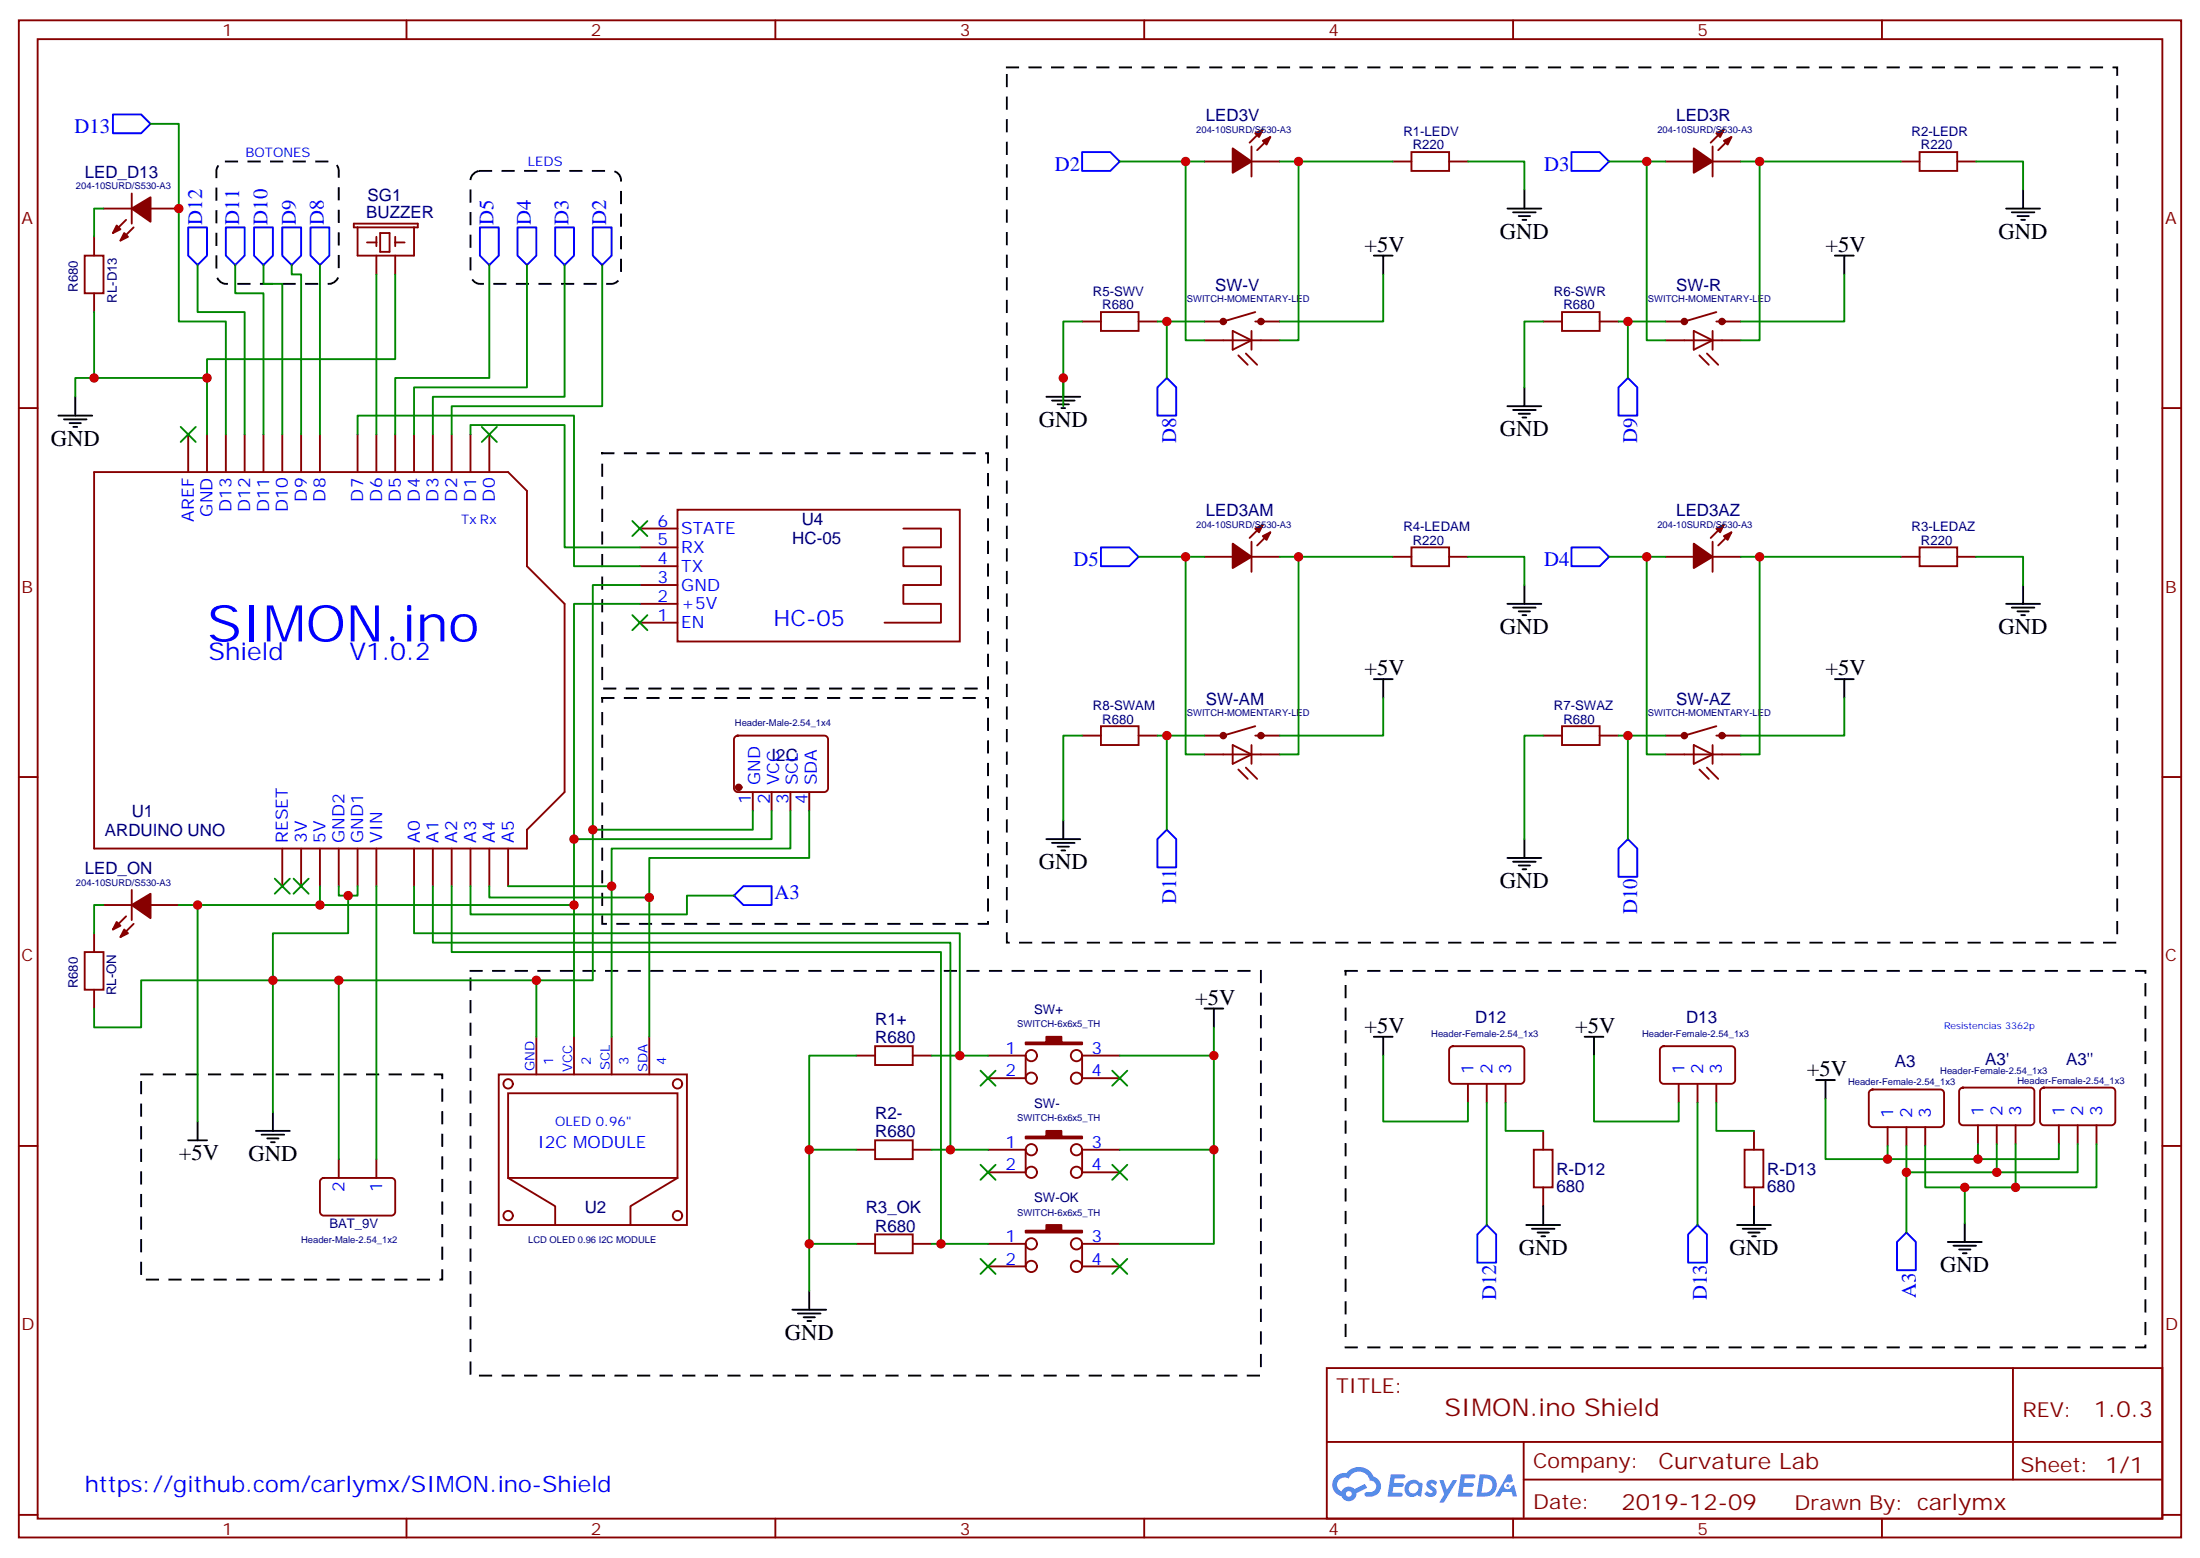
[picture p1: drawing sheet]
<svg xmlns="http://www.w3.org/2000/svg" width="412mm" height="292mm" viewBox="0 0 412 292" stroke-linecap="round" stroke-linejoin="round" font-family="sans-serif">
<path d="M188.7 12.6h208.2v164.1h-208.2zM42.3 30.3h19.4a1.76 1.76 0 0 1 1.8 1.7v19.4a1.89 1.89 0 0 1-1.8 1.8h-19.4a1.89 1.89 0 0 1-1.7-1.8v-19.4a1.89 1.89 0 0 1 1.7-1.7M90 32h24.7a1.76 1.76 0 0 1 1.7 1.8v17.6a1.89 1.89 0 0 1-1.7 1.8h-24.7a1.89 1.89 0 0 1-1.8-1.8v-17.6a1.89 1.89 0 0 1 1.8-1.8M112.9 84.9h72.3v44.1h-72.3zM112.9 130.8h72.3v42.3h-72.3zM88.2 182h148.2v75.8h-148.2zM252.2 182h150v70.5h-150zM26.5 201.4h56.4v38.4h-56.4z" fill="none" stroke="#000" stroke-width=".35" stroke-dasharray="2.1 2.1"/>
<g fill="none" stroke="#870000" stroke-width=".35">
<path d="M3.5 3.8h405.4v284.3h-405.4zM7.1 7.3h398.2v277.3h-398.2zM76.2 3.8v3.5M145.3 3.8v3.5M214.5 3.8v3.5M283.6 3.8v3.5M352.8 3.8v3.5M3.5 76.5h3.6M405.3 76.5h3.6M3.5 145.6h3.6M405.3 145.6h3.6M3.5 214.8h3.6"/>
<path d="M405.3 214.8h3.6M248.7 256.4h156.6v28.2h-156.6zM377.3 256.4v20.9M248.7 270.2h156.5M285.6 277.3h119.6M285.6 270.2v14.2M3.5 283.9h3.6M76.2 284.6v3.5M145.3 284.6v3.5M214.5 284.6v3.5M283.6 284.6v3.5M352.8 284.6v3.5"/>
<path d="M405.3 283.9h3.6"/>
</g>
<g fill="#5487ff">
<path d="M267.7 277.6a1.22 1.22 0 0 1 1.7 .2l-.4 .6a.47 .47 0 0 0-.3-.4 .47 .47 0 0 0-.5 .2v.1a1.55 1.55 0 0 1 1.1 1.5 1.34 1.34 0 0 1-2.3 .2l.5-.6a.6 .6 0 0 0 .5 .5 .6 .6 0 0 0 .5-.3l-.1-.2a1.25 1.25 0 0 1-.9-1.6z"/>
<path d="M260.7 276.3h1.5a1.22 1.22 0 0 1 1.2 .2 .37 .37 0 0 1-.3 .6h-1.7l-.1 .8h1.5a.37 .37 0 0 1 .3 .4 .37 .37 0 0 1-.3 .4h-1.6l-.2 1.1h.8a1.15 1.15 0 0 1 1.1 .1 .36 .36 0 0 1-.3 .6h-2.5z"/>
<path d="M273.8 276.3h1.6a1.23 1.23 0 0 1 1.1 .2 .37 .37 0 0 1-.3 .6h-1.6l-.2 .8h1.6a.37 .37 0 0 1 .3 .4 .37 .37 0 0 1-.4 .4h-1.6l-.1 1.1h.7a1.15 1.15 0 0 1 1.1 .1 .36 .36 0 0 1-.3 .6h-2.4z"/>
<path d="M282.6 276.3h.7l.3 1.3-.6 .3a.69 .69 0 0 0-1 .3 .69 .69 0 0 0 .4 .9 .69 .69 0 0 0 .9-.6l.5-.2 .6 2.2h-.8l-.2-.9h-1.8l-.5 .9h-.8z"/>
<path d="M269.8 277.4h.8l.6 1.8 1.1-1.8h.9l-2.6 4.2h-.8l.9-1.5z"/>
<path d="M277.4 276.3l-.6 4.2h1.3a2.11 2.11 0 0 0 2.5-2.1 2.11 2.11 0 0 0-2.5-2.1zM278.1 277.1a1.39 1.39 0 0 1 1.7 1.4 1.39 1.39 0 0 1-1.8 1.3h-.3z"/>
<path d="M263.7 277.9a1.47 1.47 0 0 0-.1 2.1 1.47 1.47 0 0 0 2.1 .2l.7 .3 .3-2.3-.2-.3h-.4a1.49 1.49 0 0 0-2.4 0zM264.4 278.3a.91 .91 0 0 1 1.5 .4 .91 .91 0 0 1-1 1.2 .87 .87 0 0 1-.8-.6 .87 .87 0 0 1 .3-1z"/>
<path d="M250.4 276.7a2.18 2.18 0 0 0 1.1 3.7 1.44 1.44 0 0 0 1.6 .9 1.44 1.44 0 0 0 1.2-1.4l2-1.1-.5-.7-1.9 1a1.47 1.47 0 0 0-2.4 .4 1.39 1.39 0 0 1-.7-1.9 1.39 1.39 0 0 1 2-.5 2.08 2.08 0 0 1 2.2-1.3 2.08 2.08 0 0 1 1.8 1.7 1.07 1.07 0 0 1 1.2 1 1.07 1.07 0 0 1-1 1.1h-.7a.43 .43 0 0 0-.5 .4 .43 .43 0 0 0 .4 .5 2.02 2.02 0 0 0 2.3-.8 2.02 2.02 0 0 0-.2-2.5l-.8-.5a2.98 2.98 0 0 0-5.1-.6l-1.1 .1zM252.3 280a.55 .55 0 0 1 1.1 0 .55 .55 0 0 1-1.1 0z"/>
<circle cx="282.6" cy="278.4" r=".26"/>
</g>
<g fill="none" stroke="#870000" stroke-width=".35">
<path d="M19.4 39.1h5.3M24.7 36.3v5.6M28.2 39.1h5.3M225.8 30.3h5.3M234.6 27.4v5.7M234.6 30.3h5.3M236.7 24.3l-2.5 2.4M238.1 25.7l-2.4 2.5M261.1 30.3h3.5M264.6 28.5h7v3.5h-7zM271.6 30.3h3.6M312.2 30.3h5.3"/>
<path d="M321 30.3h5.3M321 27.4v5.7M323.1 24.3l-2.4 2.4M324.6 25.7l-2.5 2.5M356.3 30.3h3.5M359.8 28.5h7.1v3.5h-7.1zM366.9 30.3h3.5M15.9 47.9h3.5v7.1h-3.5zM17.6 44.4v3.5M17.6 55v3.5M23.6 41.2l-2.4 2.5M25 42.6l-2.4 2.5"/>
<path d="M66.3 41.9h12v.7h-12zM67 42.6v5.3h10.6v-5.3M68.8 45.4h1.8M70.6 44.4v1.7M70.6 47.9v3.5M71.3 43.7h1.7v3.5h-1.7zM74.1 44.4v1.7M74.1 47.9v3.5M74.1 45.4h1.7M206.4 58.5h7v3.5h-7zM235.3 58.5l-6 1.8h-3.5M292.8 58.5h7.1v3.5h-7.1z"/>
<path d="M321.7 58.5l-6 1.8h-3.5M202.8 60.3h3.6M213.4 60.3h3.6M225.8 63.8h14.1M231.1 62l3.5 1.8-3.5 1.7zM232.1 66.6l1.8 1.8M233.5 66.3l2.2 2.1M234.6 62v3.5M235.3 60.3h4.6M289.3 60.3h3.5M299.9 60.3h3.5M312.2 63.8h14.1"/>
<path d="M317.5 62l3.5 1.8-3.5 1.7zM318.6 66.6l1.7 1.8M320 66.3l2.1 2.1M321 62v3.5M321.7 60.3h4.6M17.6 88.5h77.6l3.6 3.5v14.1l7 7.1v35.2l-7 7.1v3.5h-81.2zM35.3 81.4v7.1M38.8 81.4v7.1M42.3 81.4v7.1M45.9 81.4v7.1M49.4 81.4v7.1M52.9 81.4v7.1"/>
<path d="M56.4 81.4v7.1M60 81.4v7.1M67 81.4v7.1M70.6 81.4v7.1M74.1 81.4v7.1M77.6 81.4v7.1M81.1 81.4v7.1M84.7 81.4v7.1M88.2 81.4v7.1M91.7 81.4v7.1M119.9 99.1h7.1M127 95.5h52.9v24.7h-52.9z"/>
<path d="M169.3 99.1h7.1v3.5h-7.1v3.5h7.1v3.5h-7.1v3.6h7.1v3.5h-10.6M236.7 98.4l-2.5 2.4M238.1 99.8l-2.4 2.4M323.1 98.4l-2.4 2.4M324.6 99.8l-2.5 2.4M119.9 116.7h7.1M119.9 113.2h7.1M119.9 109.6h7.1M119.9 106.1h7.1M119.9 102.6h7.1M225.8 104.4h5.3M234.6 101.5v5.7"/>
<path d="M234.6 104.4h5.3M261.1 104.4h3.5M264.6 102.6h7v3.5h-7zM271.6 104.4h3.6M312.2 104.4h5.3M321 101.5v5.7M321 104.4h5.3M356.3 104.4h3.5M359.8 102.6h7.1v3.5h-7.1zM366.9 104.4h3.5M137.8 138.1l.5-.2h16.2a.71 .71 0 0 1 .7 .7v9.1a.76 .76 0 0 1-.7 .7h-16.2a.76 .76 0 0 1-.7-.7v-9.1zM202.8 137.9h3.6"/>
<path d="M206.4 136.1h7v3.5h-7zM213.4 137.9h3.6M231.1 139.6l3.5 1.8-3.5 1.8zM234.6 139.6v3.6M235.3 136.1l-6 1.8h-3.5M235.3 137.9h4.6M289.3 137.9h3.5M292.8 136.1h7.1v3.5h-7.1zM299.9 137.9h3.5M317.5 139.6l3.5 1.8-3.5 1.8zM321 139.6v3.6M321.7 136.1l-6 1.8h-3.5"/>
<path d="M321.7 137.9h4.6M52.9 159v7.1M56.4 159v7.1M60 159v7.1M63.5 159v7.1M67 159v7.1M70.6 159v7.1M77.6 159v7.1M81.1 159v7.1M84.7 159v7.1M88.2 159v7.1M91.7 159v7.1"/>
<path d="M95.2 159v7.1M141.1 148.4v3.6M144.6 148.4v3.6M148.2 148.4v3.6M151.7 148.4v3.6M225.8 141.4h14.1M232.1 144.2l1.8 1.8M233.5 143.9l2.2 2.1M312.2 141.4h14.1M318.6 144.2l1.7 1.8M320 143.9l2.1 2.1M15.9 178.4h3.5v7.1h-3.5z"/>
<path d="M17.6 174.9v3.5M19.4 169.6h5.3M23.6 171.7l-2.4 2.5M24.7 166.8v5.6M25 173.1l-2.4 2.5M28.2 169.6h5.3M17.6 185.5v3.5M100.5 194.3v7.1M107.6 194.3v7.1M114.7 194.3v7.1M121.7 194.3v7.1M160.5 197.8h3.5"/>
<path d="M164 196.1h7.1v3.5h-7.1zM171.1 197.8h3.5M185.2 197.8h7.1v4.3h-7.1M202.8 197.8h7.1M202.8 197.8v4.3M271.9 196.3l.4-.2h12.7a.71 .71 0 0 1 .8 .7v5.6a.76 .76 0 0 1-.8 .7h-12.7a.76 .76 0 0 1-.7-.7v-5.6zM311.4 196.3l.5-.2h12.7a.71 .71 0 0 1 .7 .7v5.6a.76 .76 0 0 1-.7 .7h-12.7a.76 .76 0 0 1-.8-.7v-5.6zM63.5 217.2v3.6M70.6 217.2v3.6M93.5 201.4h35.3v28.2h-35.3zM95.2 204.9h31.8v15.9h-31.8zM160.5 215.5h3.5"/>
<path d="M164 213.7h7.1v3.5h-7.1zM171.1 215.5h3.5M185.2 215.5h7.1v4.2h-7.1M202.8 215.5h7.1M202.8 215.5v4.2M202.8 202.1h7.1M202.8 219.7h7.1M275.2 203.1v3.6M278.7 203.1v3.6M282.2 203.1v3.6M287.5 215.5h3.5v7h-3.5zM289.3 211.9v3.6"/>
<path d="M314.7 203.1v3.6M318.2 203.1v3.6M321.7 203.1v3.6M327 215.5h3.6v7h-3.6zM328.8 211.9v3.6M350.5 204.4l.5-.2h12.7a.71 .71 0 0 1 .7 .7v5.6a.76 .76 0 0 1-.7 .7h-12.7a.76 .76 0 0 1-.7-.7v-5.6zM353.8 211.2v3.6M357.4 211.2v3.6M360.9 211.2v3.6M367.5 204l.4-.2h12.7a.71 .71 0 0 1 .8 .7v5.7a.76 .76 0 0 1-.8 .7h-12.7a.76 .76 0 0 1-.7-.7v-5.7zM370.8 210.9v3.5M374.3 210.9v3.5"/>
<path d="M377.8 210.9v3.5M382.6 204l.5-.2h12.7a.71 .71 0 0 1 .7 .7v5.7a.76 .76 0 0 1-.7 .7h-12.7a.76 .76 0 0 1-.7-.7v-5.7zM385.9 210.9v3.5M389.5 210.9v3.5M393 210.9v3.5M60.2 221l.5-.2h12.7a.71 .71 0 0 1 .7 .7v5.6a.76 .76 0 0 1-.7 .7h-12.7a.76 .76 0 0 1-.7-.7v-5.6zM95.2 220.8l8.9 5.3v3.5M127 220.8l-8.8 5.3v3.5M160.5 233.1h3.5M164 231.4h7.1v3.5h-7.1zM171.1 233.1h3.5M185.2 233.1h7.1v4.2h-7.1"/>
<path d="M202.8 233.1h7.1M202.8 233.1v4.2M202.8 237.3h7.1M289.3 222.5v3.6M328.8 222.5v3.6"/>
<circle cx="193.3" cy="197.8" r="1.06"/>
<circle cx="201.8" cy="197.8" r="1.06"/>
<circle cx="95.3" cy="203.1" r=".88"/>
<circle cx="127" cy="203.1" r=".88"/>
<circle cx="193.3" cy="215.5" r="1.06"/>
<circle cx="193.3" cy="219.7" r="1.06"/>
<circle cx="193.3" cy="202.1" r="1.06"/>
<circle cx="201.8" cy="215.5" r="1.06"/>
<circle cx="201.8" cy="219.7" r="1.06"/>
<circle cx="201.8" cy="202.1" r="1.06"/>
<circle cx="95.3" cy="227.8" r=".88"/>
<circle cx="127" cy="227.8" r=".88"/>
<circle cx="193.3" cy="233.1" r="1.06"/>
<circle cx="193.3" cy="237.3" r="1.06"/>
<circle cx="201.8" cy="233.1" r="1.06"/>
<circle cx="201.8" cy="237.3" r="1.06"/>
</g>
<g fill="#870000" stroke="#870000" stroke-width=".35">
<path d="M236.7 26.4l1.4-.7-.7 1.4z"/>
<path d="M235.3 25l1.4-.7-.7 1.4z"/>
<path d="M231.1 27.8l3.5 2.5-3.5 2.1z"/>
<path d="M323.1 26.4l1.5-.7-.8 1.4z"/>
<path d="M321.7 25l1.4-.7-.7 1.4z"/>
<path d="M317.5 27.8l3.5 2.5-3.5 2.1z"/>
<path d="M323.1 100.5l1.5-.7-.8 1.4z"/>
<path d="M321.7 99.1l1.4-.7-.7 1.4z"/>
<path d="M317.5 101.9l3.5 2.5-3.5 2.1z"/>
<path d="M236.7 100.5l1.4-.7-.7 1.4z"/>
<path d="M235.3 99.1l1.4-.7-.7 1.4z"/>
<path d="M231.1 101.9l3.5 2.5-3.5 2.1z"/>
<path d="M21.9 42.3l.7 .7-1.4 .7z"/>
<path d="M23.3 43.7l.7 .7-1.4 .7z"/>
<path d="M24.7 39.1l3.5-2.1v4.6z"/>
<path d="M192.3 195.4h3.8v-1.1h2.9v1.1h3.8v.3h-10.5z"/>
<path d="M192.3 213h3.8v-1.1h2.9v1.1h3.8v.4h-10.5z"/>
<path d="M192.3 230.6h3.8v-1h2.9v1h3.8v.4h-10.5z"/>
<path d="M21.9 172.8l.7 .7-1.4 .7z"/>
<path d="M23.3 174.2l.7 .7-1.4 .7z"/>
<path d="M24.7 169.6l3.5-2.1v4.6z"/>
<circle cx="138.5" cy="147.6" r=".53"/>
</g>
<g fill="none" stroke="#870000" stroke-width=".71">
<circle cx="229.3" cy="60.3" r=".35"/>
<circle cx="236.4" cy="60.3" r=".35"/>
<circle cx="315.7" cy="60.3" r=".35"/>
<circle cx="322.8" cy="60.3" r=".35"/>
<circle cx="229.3" cy="137.9" r=".35"/>
<circle cx="236.4" cy="137.9" r=".35"/>
<circle cx="315.7" cy="137.9" r=".35"/>
<circle cx="322.8" cy="137.9" r=".35"/>
</g>
<g fill="none" stroke="#000" stroke-width=".35">
<path d="M282.6 39.1h6.3M283.6 39.8h4.3M285.8 35.6v3.5M376.1 39.1h6.3M377.1 39.8h4.3M379.2 35.6v3.5M257.5 47.9h3.6M259.3 47.9v3.5M284.7 40.5h2.1M285.4 41.2h.7M344 47.9h3.5M345.7 47.9v3.5"/>
<path d="M378.2 40.5h2.1M378.9 41.2h.7M10.9 77.9h6.4M12 78.6h4.2M13.1 79.3h2.1M14.1 74.4v3.5M196.1 74.4h6.4M197.2 75.1h4.2M198.3 75.8h2.1M199 76.5h.7M199.3 70.8v3.6M282.6 76.1h6.3"/>
<path d="M283.6 76.8h4.3M284.7 77.5h2.1M285.4 78.2h.7M285.8 72.6v3.5M13.8 80h.7M282.6 113.2h6.3M283.6 113.9h4.3M284.7 114.6h2.1M285.4 115.3h.7M285.8 109.6v3.6M376.1 113.2h6.3M377.1 113.9h4.3"/>
<path d="M378.2 114.6h2.1M378.9 115.3h.7M379.2 109.6v3.6M257.5 127.3h3.6M259.3 127.3v3.5M344 127.3h3.5M345.7 127.3v3.5M196.1 157.3h6.4M197.2 158h4.2M198.3 158.7h2.1M199 159.4h.7M199.3 153.7v3.6"/>
<path d="M285.8 157.3v3.5M282.6 160.8h6.3M283.6 161.5h4.3M284.7 162.2h2.1M285.4 162.9h.7M225.8 189h3.5M227.5 189v3.5M257.5 194.3h3.6M259.3 194.3v3.5M297 194.3h3.6M298.8 194.3v3.5M35.3 213.7h3.5"/>
<path d="M37 210.2v3.5M48 211.9h6.3M49 212.7h4.3M50.1 213.4h2.1M50.8 214.1h.7M51.2 208.4v3.5M340.4 202.4h3.6M342.2 202.4v3.6M286.1 229.6h6.4M287.2 230.3h4.2M288.2 231h2.1M288.9 231.7h.7"/>
<path d="M289.3 226.1v3.5M325.6 229.6h6.4M326.7 230.3h4.2M327.7 231h2.1M328.4 231.7h.7M328.8 226.1v3.5M365.1 232.8h6.4M366.2 233.5h4.2M367.2 234.2h2.2M367.9 234.9h.8M368.3 229.2v3.6M148.5 245.5h6.4"/>
<path d="M149.6 246.2h4.2M150.6 246.9h2.2M151.3 247.6h.7M151.7 241.9v3.6"/>
</g>
<g fill="none" stroke="#00f" stroke-width=".35">
<path d="M21.2 21.4h5.3l1.7 1.8-1.7 1.8h-5.3zM202.8 28.5h5.3l1.8 1.8-1.8 1.7h-5.3zM294.6 28.5h5.3l1.7 1.8-1.7 1.7h-5.3zM35.3 42.6h3.5v5.3l-1.8 1.8-1.7-1.8zM42.3 42.6h3.6v5.3l-1.8 1.8-1.8-1.8zM47.6 42.6h3.6v5.3l-1.8 1.8-1.8-1.8zM52.9 42.6h3.5v5.3l-1.7 1.8-1.8-1.8zM58.2 42.6h3.5v5.3l-1.7 1.8-1.8-1.8zM90 42.6h3.5v5.3l-1.8 1.8-1.7-1.8zM97 42.6h3.5v5.3l-1.7 1.8-1.8-1.8zM104.1 42.6h3.5v5.3l-1.8 1.8-1.7-1.8zM111.1 42.6h3.6v5.3l-1.8 1.8-1.8-1.8z"/>
<path d="M218.7 70.8l1.8 1.8v5.3h-3.5v-5.3zM303.4 72.6l1.8-1.8 1.7 1.8v5.3h-3.5zM206.4 102.6h5.3l1.7 1.8-1.7 1.7h-5.3zM294.6 102.6h5.3l1.7 1.8-1.7 1.7h-5.3zM218.7 155.5l1.8 1.8v5.3h-3.5v-5.3zM303.4 159l1.8-1.7 1.7 1.7v5.3h-3.5zM137.6 167.9l1.7-1.8h5.3v3.5h-5.3zM278.7 229.6l1.8 1.8v5.2h-3.6v-5.2zM318.2 229.6l1.8 1.8v5.2h-3.6v-5.2zM357.4 231l1.7 1.8v5.3h-3.5v-5.3z"/>
</g>
<g fill="none" stroke="#008700" stroke-width=".35">
<path d="M19.4 39.1h-1.8v5.3M28.2 23.2h5.3v37.1h8.8v21.1M209.9 30.3h12.3M225.8 30.3h-3.6v33.5h3.6M239.9 30.3h21.2M243.4 30.3v33.5h-3.5M275.2 30.3h10.6v5.3M301.6 30.3h7.1M312.2 30.3h-3.5v33.5h3.5M326.3 30.3h30M329.8 30.3v33.5h-3.5M370.4 30.3h8.8v5.3"/>
<path d="M17.6 58.5v12.3M37 49.7v8.8h8.9v22.9M44.1 49.7v5.3h5.3v26.4M49.4 49.7v3.5h3.5v28.2M54.7 49.7v1.7h1.7v30M60 49.7v31.7M70.6 51.4v30M74.1 51.4v15.9h-35.3v3.5M91.7 49.7v21.1h-17.6v10.6M98.8 49.7v22.9h-21.2v8.8M105.8 49.7v24.7h-24.7v7M112.9 49.7v26.4h-28.2v5.3"/>
<path d="M259.3 51.4v8.9h-19.4M345.7 51.4v8.9h-19.4M14.1 74.4v-3.6h24.7v10.6M202.8 60.3h-3.5v15.8M217 60.3h8.8M218.7 60.3v10.5M289.3 60.3h-3.5v12.3M303.4 60.3h8.8M305.2 60.3v10.5M67 81.4v-3.5h40.6v28.2h12.3M88.2 81.4v-1.7h17.6v22.9h14.1M119.9 113.2h-12.3v56.4"/>
<path d="M119.9 109.6h-8.8v74.1h-10.6M213.4 104.4h8.8M225.8 104.4h-3.6v37h3.6M239.9 104.4h21.2M243.4 104.4v37h-3.5M275.2 104.4h10.6v5.2M301.6 104.4h7.1M312.2 104.4h-3.5v37h3.5M326.3 104.4h30M329.8 104.4v37h-3.5M370.4 104.4h8.8v5.2M202.8 137.9h-3.5v15.8"/>
<path d="M217 137.9h8.8M218.7 137.9v17.6M259.3 130.8v7.1h-19.4M289.3 137.9h-3.5v19.4M303.4 137.9h8.8M305.2 137.9v19.4M345.7 130.8v7.1h-19.4M141.1 152v3.5h-30M144.6 152v5.3h-37M148.2 152v7h-33.5v7.1M151.7 152v8.8h-30v7.4M19.4 169.6h-1.8v5.3"/>
<path d="M33.5 169.6h26.5M37 169.6v40.6M60 166.1v3.5h47.6v24.7M63.5 166.1v1.8h1.8v7h-14.1v33.5M67 166.1v1.8h-1.7M70.6 166.1v51.1M77.6 166.1v8.8h102.3v22.9h-5.3M81.1 166.1v10.6h97.1v38.8h7M84.7 166.1v12.3h91.7v54.7h8.8M88.2 166.1v5.3h40.6v-3.5h8.8M91.7 166.1v2.1h30v26.1M95.2 166.1h19.5v28.2"/>
<path d="M17.6 189v3.5h8.9v-8.8h37v33.5M63.5 183.7h37v10.6M160.5 197.8h-8.8v17.7M179.9 197.8h5.3M227.5 192.5v5.3h-17.6M227.5 197.8v17.7h-17.6M259.3 197.8v12.4h15.9v-3.5M298.8 197.8v12.4h15.9v-3.5M160.5 215.5h-8.8v17.6M174.6 215.5h3.6M227.5 215.5v17.6h-17.6M278.7 206.7v22.9"/>
<path d="M282.2 206.7v5.2h7.1M318.2 206.7v22.9M321.7 206.7v5.2h7.1M342.2 206v11.2h11.6v-2.4M357.4 214.8v16.2M360.9 214.8v7.7h7.4v6.7M370.8 214.4v2.8h-17M374.3 214.4v5.3h-16.9M377.8 214.4v8.1h-9.5M385.9 214.4v2.8h-15.1M389.5 214.4v5.3h-15.2M393 214.4v8.1h-15.2"/>
<path d="M160.5 233.1h-8.8v8.8M174.6 233.1h1.8"/>
</g>
<g fill="#c00">
<circle cx="114.7" cy="166.1" r=".88"/>
<circle cx="121.7" cy="168.2" r=".88"/>
<circle cx="37" cy="169.6" r=".88"/>
<circle cx="178.2" cy="215.5" r=".88"/>
<circle cx="227.5" cy="215.5" r=".88"/>
<circle cx="60" cy="169.6" r=".88"/>
<circle cx="111.1" cy="155.5" r=".88"/>
<circle cx="151.7" cy="215.5" r=".88"/>
<circle cx="305.2" cy="137.9" r=".88"/>
<circle cx="305.2" cy="60.3" r=".88"/>
<circle cx="199.3" cy="70.8" r=".88"/>
<circle cx="51.2" cy="183.7" r=".88"/>
<circle cx="65.3" cy="167.9" r=".88"/>
<circle cx="222.3" cy="104.4" r=".88"/>
<circle cx="308.7" cy="30.3" r=".88"/>
<circle cx="329.8" cy="30.3" r=".88"/>
<circle cx="243.4" cy="30.3" r=".88"/>
<circle cx="243.4" cy="104.4" r=".88"/>
<circle cx="329.8" cy="104.4" r=".88"/>
<circle cx="222.3" cy="30.3" r=".88"/>
<circle cx="308.7" cy="104.4" r=".88"/>
<circle cx="63.5" cy="183.7" r=".88"/>
<circle cx="38.8" cy="70.8" r=".88"/>
<circle cx="17.6" cy="70.8" r=".88"/>
<circle cx="218.7" cy="60.3" r=".88"/>
<circle cx="218.7" cy="137.9" r=".88"/>
<circle cx="100.5" cy="183.7" r=".88"/>
<circle cx="107.6" cy="169.6" r=".88"/>
<circle cx="151.7" cy="233.1" r=".88"/>
<circle cx="107.6" cy="157.3" r=".88"/>
<circle cx="33.5" cy="39.1" r=".88"/>
<circle cx="227.5" cy="197.8" r=".88"/>
<circle cx="179.9" cy="197.8" r=".88"/>
<circle cx="176.4" cy="233.1" r=".88"/>
<circle cx="357.4" cy="219.7" r=".88"/>
<circle cx="353.8" cy="217.2" r=".88"/>
<circle cx="368.3" cy="222.5" r=".88"/>
<circle cx="370.8" cy="217.2" r=".88"/>
<circle cx="374.3" cy="219.7" r=".88"/>
<circle cx="377.8" cy="222.5" r=".88"/>
</g>
<g fill="#c00" stroke="#008700" stroke-width=".35">
<path d="M33.9 80l2.8 2.8zM33.9 82.8l2.8-2.8z"/>
<path d="M55 164.7l2.9 2.8zM57.9 164.7l-2.9 2.8z"/>
<path d="M51.5 164.7l2.8 2.8zM54.3 164.7l-2.8 2.8z"/>
<path d="M118.5 115.3l2.9 2.8zM121.4 115.3l-2.9 2.8z"/>
<path d="M118.5 97.6l2.9 2.9zM121.4 97.6l-2.9 2.9z"/>
<path d="M90.3 80l2.8 2.8zM90.3 82.8l2.8-2.8z"/>
<path d="M208.5 218.3l2.8 2.8zM211.3 218.3l-2.8 2.8z"/>
<path d="M208.5 235.9l2.8 2.9zM211.3 235.9l-2.8 2.9z"/>
<path d="M208.5 200.7l2.8 2.8zM211.3 200.7l-2.8 2.8z"/>
<path d="M183.8 200.7l2.8 2.8zM186.6 200.7l-2.8 2.8z"/>
<path d="M183.8 218.3l2.8 2.8zM186.6 218.3l-2.8 2.8z"/>
<path d="M183.8 235.9l2.8 2.9zM186.6 235.9l-2.8 2.9z"/>
</g>
<text font-size="9.5" fill="#00f" x="38.8" y="120.2">SIMON.ino</text>
<g font-size="4.6" fill="#00f">
<text x="39.1" y="123.8">Shield</text>
<text x="65.5" y="123.8">V1.0.2</text>
</g>
<text font-size="4.6" fill="#800" x="270.8" y="265.4">SIMON.ino Shield</text>
<g font-size="4.2">
<text x="255.8" y="47.2">+5V</text>
<text x="281.2" y="44.7">GND</text>
<text x="342.2" y="47.2">+5V</text>
<text x="374.6" y="44.7">GND</text>
<text x="9.5" y="83.5">GND</text>
<text x="194.7" y="80">GND</text>
<text x="281.2" y="81.8">GND</text>
<text x="281.2" y="118.8">GND</text>
<text x="374.6" y="118.8">GND</text>
<text x="255.8" y="126.6">+5V</text>
<text x="342.2" y="126.6">+5V</text>
<text x="194.7" y="162.9">GND</text>
<text x="281.2" y="166.4">GND</text>
<text x="224" y="188.3">+5V</text>
<text x="255.8" y="193.6">+5V</text>
<text x="295.3" y="193.6">+5V</text>
<text x="338.7" y="201.7">+5V</text>
<text x="33.5" y="217.4">+5V</text>
<text x="46.6" y="217.6">GND</text>
<text x="284.7" y="235.2">GND</text>
<text x="324.2" y="235.2">GND</text>
<text x="363.7" y="238.4">GND</text>
<text x="147.1" y="251.1">GND</text>
</g>
<g font-size="4.2" fill="#00f">
<text x="145" y="117.4">HC-05</text>
<text x="15.9" y="279.7">https://github.com/carlymx/SIMON.ino-Shield</text>
</g>
<g font-size="4.2" fill="#800">
<text x="392.5" y="265.7">1.0.3</text>
<text x="310.9" y="275.2">Curvature Lab</text>
<text x="304" y="283">2019-12-09</text>
</g>
<g font-size="3.9" fill="#00f">
<text x="14" y="25">D13</text>
<text x="197.7" y="32">D2</text>
<text x="289.4" y="32">D3</text>
<text x="37.9" y="42.1" transform="rotate(-90 37.9 42.1)">D12</text>
<text x="44.9" y="42.1" transform="rotate(-90 44.9 42.1)">D11</text>
<text x="50.1" y="42.1" transform="rotate(-90 50.1 42.1)">D10</text>
<text x="55.4" y="42.1" transform="rotate(-90 55.4 42.1)">D9</text>
<text x="60.7" y="42.1" transform="rotate(-90 60.7 42.1)">D8</text>
<text x="92.5" y="42.1" transform="rotate(-90 92.5 42.1)">D5</text>
<text x="99.5" y="42.1" transform="rotate(-90 99.5 42.1)">D4</text>
<text x="106.6" y="42.1" transform="rotate(-90 106.6 42.1)">D3</text>
<text x="113.6" y="42.1" transform="rotate(-90 113.6 42.1)">D2</text>
<text x="220.5" y="83" transform="rotate(-90 220.5 83)">D8</text>
<text x="306.9" y="83" transform="rotate(-90 306.9 83)">D9</text>
<text x="201.2" y="106.1">D5</text>
<text x="289.4" y="106.1">D4</text>
<text x="145.2" y="168.6">A3</text>
<text x="220.5" y="169.4" transform="rotate(-90 220.5 169.4)">D11</text>
<text x="306.9" y="171.3" transform="rotate(-90 306.9 171.3)">D10</text>
<text x="280.5" y="243.7" transform="rotate(-90 280.5 243.7)">D12</text>
<text x="320" y="243.7" transform="rotate(-90 320 243.7)">D13</text>
<text x="359.1" y="243.2" transform="rotate(-90 359.1 243.2)">A3</text>
</g>
<g font-size="3.9" fill="#800">
<text x="250.5" y="261">TITLE:</text>
<text x="379.1" y="265.7">REV:</text>
<text x="287.4" y="275.2">Company:</text>
<text x="378.7" y="275.8">Sheet: 1/1</text>
<text x="287.4" y="282.9">Date:</text>
<text x="336.4" y="282.9">Drawn By: carlymx</text>
</g>
<g font-size="3.2" fill="#800">
<text x="41.6" y="6.8">1</text>
<text x="110.8" y="6.8">2</text>
<text x="179.9" y="6.8">3</text>
<text x="249.1" y="6.8">4</text>
<text x="318.2" y="6.8">5</text>
<text x="4.1" y="41.9">A</text>
<text x="405.9" y="41.9">A</text>
<text x="4.1" y="111.1">B</text>
<text x="405.9" y="111.1">B</text>
<text x="4.1" y="180.2">C</text>
<text x="405.9" y="180.2">C</text>
<text x="4.1" y="249.3">D</text>
<text x="405.9" y="249.3">D</text>
<text x="41.6" y="287.6">1</text>
<text x="110.8" y="287.6">2</text>
<text x="179.9" y="287.6">3</text>
<text x="249.1" y="287.6">4</text>
<text x="318.2" y="287.6">5</text>
</g>
<g font-size="3.2" fill="#000080">
<text x="226" y="22.7">LED3V</text>
<text x="314.2" y="22.7">LED3R</text>
<text x="15.9" y="33.3">LED_D13</text>
<text x="68.7" y="40.9">BUZZER</text>
<text x="68.9" y="37.6">SG1</text>
<text x="227.8" y="54.5">SW-V</text>
<text x="314.2" y="54.5">SW-R</text>
<text x="148.5" y="101.9">HC-05</text>
<text x="150.3" y="98.4">U4</text>
<text x="226" y="96.8">LED3AM</text>
<text x="314.2" y="96.8">LED3AZ</text>
<text x="226" y="132.1">SW-AM</text>
<text x="314.2" y="132.1">SW-AZ</text>
<text x="144.6" y="142.6">I2C</text>
<text x="24.7" y="153.2">U1</text>
<text x="19.7" y="156.8">ARDUINO UNO</text>
<text x="15.9" y="163.8">LED_ON</text>
<text x="276.6" y="191.8">D12</text>
<text x="316.1" y="191.8">D13</text>
<text x="164" y="195.5">R680</text>
<text x="164" y="192">R1+</text>
<text x="355.2" y="199.9">A3</text>
<text x="372.2" y="199.6">A3'</text>
<text x="387.3" y="199.6">A3''</text>
<text x="164" y="209.7">R2-</text>
<text x="164" y="213.2">R680</text>
<text x="291.7" y="220.1">R-D12</text>
<text x="331.3" y="220.1">R-D13</text>
<text x="109.6" y="227.3">U2</text>
<text x="162.3" y="227.3">R3_OK</text>
<text x="291.7" y="223.4">680</text>
<text x="331.3" y="223.4">680</text>
<text x="164" y="230.8">R680</text>
</g>
<g font-size="3.2" fill="#00f">
<text x="57.5" y="94" transform="rotate(-90 57.5 94)">D9</text>
<text x="61" y="94" transform="rotate(-90 61 94)">D8</text>
<text x="68.1" y="94" transform="rotate(-90 68.1 94)">D7</text>
<text x="71.6" y="94" transform="rotate(-90 71.6 94)">D6</text>
<text x="75.1" y="94" transform="rotate(-90 75.1 94)">D5</text>
<text x="78.7" y="94" transform="rotate(-90 78.7 94)">D4</text>
<text x="82.2" y="94" transform="rotate(-90 82.2 94)">D3</text>
<text x="85.7" y="94" transform="rotate(-90 85.7 94)">D2</text>
<text x="89.3" y="94" transform="rotate(-90 89.3 94)">D1</text>
<text x="92.8" y="94" transform="rotate(-90 92.8 94)">D0</text>
<text x="36.3" y="97.7" transform="rotate(-90 36.3 97.7)">AREF</text>
<text x="39.9" y="96.8" transform="rotate(-90 39.9 96.8)">GND</text>
<text x="43.4" y="96" transform="rotate(-90 43.4 96)">D13</text>
<text x="46.9" y="96" transform="rotate(-90 46.9 96)">D12</text>
<text x="50.4" y="96" transform="rotate(-90 50.4 96)">D11</text>
<text x="54" y="96" transform="rotate(-90 54 96)">D10</text>
<text x="123.2" y="98.7">6</text>
<text x="127.7" y="100.1">STATE</text>
<text x="123.2" y="105.8">4</text>
<text x="123.2" y="102.2">5</text>
<text x="127.7" y="107.2">TX</text>
<text x="127.7" y="103.6">RX</text>
<text x="123.2" y="112.8">2</text>
<text x="123.2" y="109.3">3</text>
<text x="127.7" y="110.7">GND</text>
<text x="123.2" y="116.3">1</text>
<text x="127.7" y="117.8">EN</text>
<text x="127.7" y="114.2">+5V</text>
<text x="142.5" y="147.1" transform="rotate(-90 142.5 147.1)">GND</text>
<text x="146" y="147.1" transform="rotate(-90 146 147.1)">VCC</text>
<text x="149.6" y="147.1" transform="rotate(-90 149.6 147.1)">SCL</text>
<text x="153.1" y="147.1" transform="rotate(-90 153.1 147.1)">SDA</text>
<text x="140.8" y="150.6" transform="rotate(-90 140.8 150.6)">1</text>
<text x="144.3" y="150.6" transform="rotate(-90 144.3 150.6)">2</text>
<text x="147.8" y="150.6" transform="rotate(-90 147.8 150.6)">3</text>
<text x="151.3" y="150.6" transform="rotate(-90 151.3 150.6)">4</text>
<text x="54" y="158" transform="rotate(-90 54 158)">RESET</text>
<text x="57.5" y="158" transform="rotate(-90 57.5 158)">3V</text>
<text x="61" y="158" transform="rotate(-90 61 158)">5V</text>
<text x="64.6" y="158" transform="rotate(-90 64.6 158)">GND2</text>
<text x="68.1" y="158" transform="rotate(-90 68.1 158)">GND1</text>
<text x="71.6" y="158" transform="rotate(-90 71.6 158)">VIN</text>
<text x="78.7" y="158" transform="rotate(-90 78.7 158)">A0</text>
<text x="82.2" y="158" transform="rotate(-90 82.2 158)">A1</text>
<text x="85.7" y="158" transform="rotate(-90 85.7 158)">A2</text>
<text x="89.3" y="158" transform="rotate(-90 89.3 158)">A3</text>
<text x="92.8" y="158" transform="rotate(-90 92.8 158)">A4</text>
<text x="96.3" y="158" transform="rotate(-90 96.3 158)">A5</text>
<text x="188.5" y="197.5">1</text>
<text x="204.6" y="197.5">3</text>
<text x="188.5" y="201.7">2</text>
<text x="204.6" y="201.7">4</text>
<text x="276.2" y="201.4" transform="rotate(-90 276.2 201.4)">1</text>
<text x="279.8" y="201.4" transform="rotate(-90 279.8 201.4)">2</text>
<text x="283.3" y="201.4" transform="rotate(-90 283.3 201.4)">3</text>
<text x="315.7" y="201.4" transform="rotate(-90 315.7 201.4)">1</text>
<text x="319.3" y="201.4" transform="rotate(-90 319.3 201.4)">2</text>
<text x="322.8" y="201.4" transform="rotate(-90 322.8 201.4)">3</text>
<text x="354.9" y="209.5" transform="rotate(-90 354.9 209.5)">1</text>
<text x="358.4" y="209.5" transform="rotate(-90 358.4 209.5)">2</text>
<text x="361.9" y="209.5" transform="rotate(-90 361.9 209.5)">3</text>
<text x="371.8" y="209.1" transform="rotate(-90 371.8 209.1)">1</text>
<text x="375.4" y="209.1" transform="rotate(-90 375.4 209.1)">2</text>
<text x="378.9" y="209.1" transform="rotate(-90 378.9 209.1)">3</text>
<text x="387" y="209.1" transform="rotate(-90 387 209.1)">1</text>
<text x="390.5" y="209.1" transform="rotate(-90 390.5 209.1)">2</text>
<text x="394.1" y="209.1" transform="rotate(-90 394.1 209.1)">3</text>
<text x="100.8" y="215.2">I2C MODULE</text>
<text x="188.5" y="215.1">1</text>
<text x="204.6" y="215.1">3</text>
<text x="188.5" y="219.4">2</text>
<text x="204.6" y="219.4">4</text>
<text x="64.6" y="223.5" transform="rotate(-90 64.6 223.5)">2</text>
<text x="71.6" y="223.5" transform="rotate(-90 71.6 223.5)">1</text>
<text x="188.5" y="232.8">1</text>
<text x="204.6" y="232.8">3</text>
<text x="188.5" y="237">2</text>
<text x="204.6" y="237">4</text>
</g>
<g font-size="2.5" fill="#00f">
<text x="46" y="29.4">BOTONES</text>
<text x="99" y="31.2">LEDS</text>
<text x="86.4" y="98.1">Tx Rx</text>
<text x="100.2" y="200.7" transform="rotate(-90 100.2 200.7)">GND</text>
<text x="103.7" y="199.6" transform="rotate(-90 103.7 199.6)">1</text>
<text x="107.2" y="200.9" transform="rotate(-90 107.2 200.9)">VCC</text>
<text x="110.8" y="199.6" transform="rotate(-90 110.8 199.6)">2</text>
<text x="114.3" y="200.5" transform="rotate(-90 114.3 200.5)">SCL</text>
<text x="117.8" y="199.6" transform="rotate(-90 117.8 199.6)">3</text>
<text x="121.4" y="201" transform="rotate(-90 121.4 201)">SDA</text>
<text x="124.9" y="199.6" transform="rotate(-90 124.9 199.6)">4</text>
<text x="104.1" y="211">OLED 0.96&quot;</text>
</g>
<g font-size="2.5" fill="#000080">
<text x="263.1" y="25.5">R1-LEDV</text>
<text x="264.8" y="28">R220</text>
<text x="358.3" y="25.5">R2-LEDR</text>
<text x="360.1" y="28">R220</text>
<text x="14.6" y="54.7" transform="rotate(-90 14.6 54.7)">R680</text>
<text x="21.9" y="56.7" transform="rotate(-90 21.9 56.7)">RL-D13</text>
<text x="204.9" y="55.5">R5-SWV</text>
<text x="206.6" y="58">R680</text>
<text x="291.3" y="55.5">R6-SWR</text>
<text x="293.1" y="58">R680</text>
<text x="263.1" y="99.6">R4-LEDAM</text>
<text x="358.3" y="99.6">R3-LEDAZ</text>
<text x="264.8" y="102.1">R220</text>
<text x="360.1" y="102.1">R220</text>
<text x="204.9" y="133.1">R8-SWAM</text>
<text x="206.6" y="135.6">R680</text>
<text x="291.3" y="133.1">R7-SWAZ</text>
<text x="293.1" y="135.6">R680</text>
<text x="14.6" y="185.2" transform="rotate(-90 14.6 185.2)">R680</text>
<text x="21.8" y="186.5" transform="rotate(-90 21.8 186.5)">RL-ON</text>
<text x="193.9" y="190.1">SW+</text>
<text x="193.9" y="207.7">SW-</text>
<text x="193.9" y="225.4">SW-OK</text>
<text x="61.7" y="230.1">BAT_9V</text>
</g>
<g font-size="1.8" fill="#000080">
<text x="224.3" y="24.9">204-10SURD/S530-A3</text>
<text x="310.7" y="24.9">204-10SURD/S530-A3</text>
<text x="14.2" y="35.5">204-10SURD/S530-A3</text>
<text x="222.5" y="56.6">SWITCH-MOMENTARY-LED</text>
<text x="308.9" y="56.6">SWITCH-MOMENTARY-LED</text>
<text x="224.3" y="98.9">204-10SURD/S530-A3</text>
<text x="310.7" y="98.9">204-10SURD/S530-A3</text>
<text x="137.8" y="136.1">Header-Male-2.54_1x4</text>
<text x="222.5" y="134.2">SWITCH-MOMENTARY-LED</text>
<text x="308.9" y="134.2">SWITCH-MOMENTARY-LED</text>
<text x="14.2" y="166">204-10SURD/S530-A3</text>
<text x="190.7" y="192.5">SWITCH-6x6x5_TH</text>
<text x="268.3" y="194.3">Header-Female-2.54_1x3</text>
<text x="307.8" y="194.3">Header-Female-2.54_1x3</text>
<text x="346.4" y="203.4">Header-Female-2.54_1x3</text>
<text x="363.7" y="201.3">Header-Female-2.54_1x3</text>
<text x="378.2" y="203.1">Header-Female-2.54_1x3</text>
<text x="190.7" y="210.2">SWITCH-6x6x5_TH</text>
<text x="190.7" y="227.8">SWITCH-6x6x5_TH</text>
<text x="56.4" y="233">Header-Male-2.54_1x2</text>
<text x="99" y="233">LCD OLED 0.96 I2C MODULE</text>
</g>
<text font-size="1.8" fill="#00f" x="364.4" y="192.9">Resistencias 3362p</text>
</svg>
